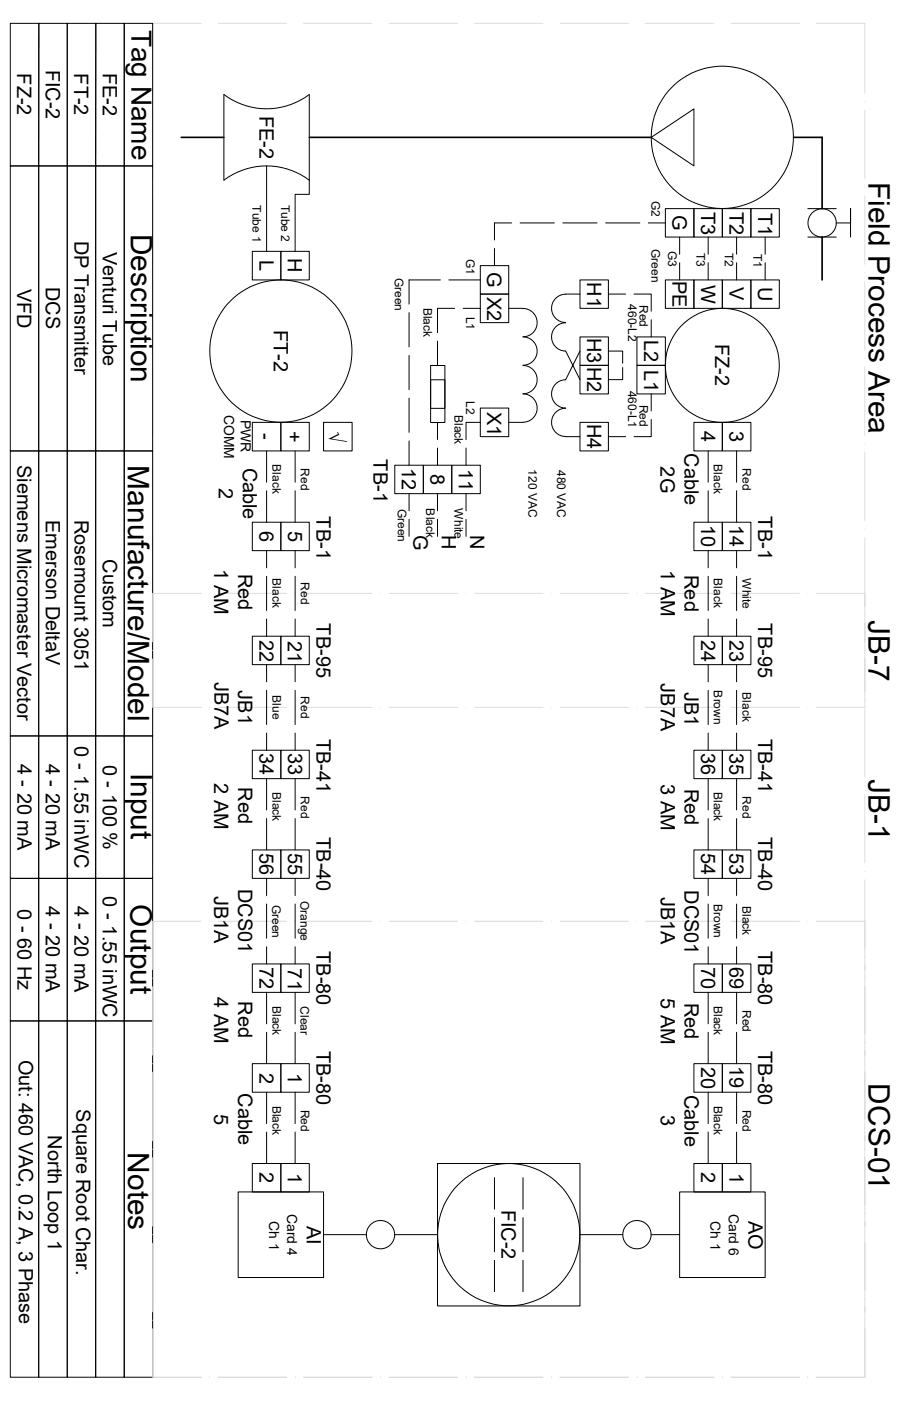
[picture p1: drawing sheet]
<svg xmlns="http://www.w3.org/2000/svg" width="279mm" height="432mm" viewBox="0 0 279 432" stroke-linecap="round" stroke-linejoin="round" font-family="sans-serif">
<path d="M251.8 7.2h14.9" fill="none" stroke="#dbdbdb" stroke-width=".31"/>
<g fill="#dbdbdb">
<path d="M249 7.2h.2z"/>
<path d="M249 7.2l.2 .1z"/>
</g>
<path d="M225.4 7.2h21.1" fill="none" stroke="#dbdbdb" stroke-width=".31"/>
<g fill="#dbdbdb">
<path d="M222.7 7.2h.1z"/>
<path d="M222.7 7.2l.1 .1z"/>
</g>
<path d="M199.1 7.2h21" fill="none" stroke="#dbdbdb" stroke-width=".31"/>
<g fill="#dbdbdb">
<path d="M196.3 7.2h.2z"/>
<path d="M196.3 7.2l.2 .1z"/>
</g>
<path d="M172.7 7.2h21.1" fill="none" stroke="#dbdbdb" stroke-width=".31"/>
<g fill="#dbdbdb">
<path d="M170 7.2h.1z"/>
<path d="M170 7.2l.1 .1z"/>
</g>
<path d="M146.3 7.2h21.1" fill="none" stroke="#dbdbdb" stroke-width=".31"/>
<g fill="#dbdbdb">
<path d="M143.6 7.2h.2z"/>
<path d="M143.6 7.2l.2 .1z"/>
</g>
<path d="M120 7.2h21.1" fill="none" stroke="#dbdbdb" stroke-width=".31"/>
<g fill="#dbdbdb">
<path d="M117.3 7.2h.1z"/>
<path d="M117.3 7.2l.1 .1z"/>
</g>
<path d="M93.6 7.2h21.1" fill="none" stroke="#dbdbdb" stroke-width=".31"/>
<g fill="#dbdbdb">
<path d="M90.9 7.2h.2z"/>
<path d="M90.9 7.2l.2 .1z"/>
</g>
<path d="M67.3 7.2h21" fill="none" stroke="#dbdbdb" stroke-width=".31"/>
<g fill="#dbdbdb">
<path d="M64.6 7.2h.1z"/>
<path d="M64.6 7.2l.1 .1z"/>
</g>
<g fill="none" stroke="#dbdbdb" stroke-width=".31">
<path d="M62 7.2h-14.9v21.5M47.1 31.4h.1M47.1 34v21.1M47.1 57.7h.1M47.1 60.4v21M47.1 86.7v21.1M47.1 84.1h.1M47.1 113.1v21.1M47.1 110.4h.1M47.1 139.4v21.1M47.1 136.8h.1M47.1 165.8v21.1"/>
<path d="M47.1 163.1h.1M47.1 192.1v21.1M47.1 189.5h.1M47.1 218.5v21.1M47.1 215.8h.1M47.1 244.8v21.1M47.1 242.2h.1M47.1 271.2v21.1M47.1 268.6h.1M47.1 297.5v21.1M47.1 294.9h.1M47.1 323.9v21.1"/>
<path d="M47.1 321.3h.1M47.1 350.2v21.1M47.1 347.6h.1M47.1 376.6v21.1M47.1 374h.1M47.1 402.9v21.6h14.9M47.1 400.3h.1"/>
</g>
<path d="M64.6 424.4l.1 .1z" fill="#dbdbdb"/>
<path d="M67.3 424.5h21" fill="none" stroke="#dbdbdb" stroke-width=".31"/>
<path d="M90.9 424.4l.2 .1z" fill="#dbdbdb"/>
<path d="M93.6 424.5h21.1" fill="none" stroke="#dbdbdb" stroke-width=".31"/>
<path d="M117.3 424.4l.1 .1z" fill="#dbdbdb"/>
<path d="M120 424.5h21.1" fill="none" stroke="#dbdbdb" stroke-width=".31"/>
<path d="M143.6 424.4l.2 .1z" fill="#dbdbdb"/>
<path d="M146.3 424.5h21.1" fill="none" stroke="#dbdbdb" stroke-width=".31"/>
<path d="M170 424.4l.1 .1z" fill="#dbdbdb"/>
<path d="M172.7 424.5h21.1" fill="none" stroke="#dbdbdb" stroke-width=".31"/>
<path d="M196.3 424.4l.2 .1z" fill="#dbdbdb"/>
<path d="M199.1 424.5h21" fill="none" stroke="#dbdbdb" stroke-width=".31"/>
<path d="M222.7 424.4l.1 .1z" fill="#dbdbdb"/>
<path d="M225.4 424.5h21.1" fill="none" stroke="#dbdbdb" stroke-width=".31"/>
<path d="M249 424.4l.2 .1z" fill="#dbdbdb"/>
<g fill="none" stroke="#dbdbdb" stroke-width=".31">
<path d="M266.7 7.2v21.5M266.7 34v21.1M266.7 31.4h.1M266.7 57.7h.1M266.7 60.4v21M266.7 86.7v21.1M266.7 84.1h.1M266.7 113.1v21.1M266.7 110.4h.1M266.7 139.4v21.1M266.7 136.8h.1M266.7 165.8v21.1"/>
<path d="M266.7 163.1h.1M266.7 192.1v21.1M266.7 189.5h.1M266.7 218.5v21.1M266.7 215.8h.1M266.7 244.8v21.1M266.7 242.2h.1M266.7 271.2v21.1M266.7 268.6h.1M62 283.9h-14.9v14.9M64.6 283.9h.1M67.3 283.9h21"/>
<path d="M91 283.9h.1M93.6 283.9h21.1M117.3 283.9h.1M120 283.9h21.1M143.7 283.9h.1M146.3 283.9h21.1M170.1 283.9h.1M172.7 283.9h21.1M196.4 283.9h.1M199.1 283.9h21M222.8 283.9h.1M225.4 283.9h21.1"/>
<path d="M249.1 283.9h.1M251.8 283.9h14.9M266.7 297.5v21.1M266.7 294.9h.1M47.1 301.5h.1M47.1 304.1v21.1M47.1 330.5v21.1M47.1 327.8h.1M266.7 323.9v21.1M266.7 321.3h.1M47.1 356.8v21.1M47.1 354.2h.1"/>
<path d="M266.7 350.2v21.1M266.7 347.6h.1M266.7 376.6v21.1M266.7 374h.1M47.1 383.2v21.1M47.1 380.5h.1M47.1 409.5v15h14.9M47.1 406.9h.1M266.7 402.9v21.6h-14.9M266.7 400.3h.1"/>
</g>
<g fill="none" stroke="#000" stroke-width=".31">
<path d="M3.2 7.2h8.8l-.1 43.9h-8.7zM12 7.2h8.7v43.9h-8.8zM20.7 7.2h8.8v43.9h-8.8zM29.5 7.2h8.8v43.9h-8.8zM38.3 7.2h8.8v43.9h-8.8zM69 29.1a21.9 21.9 0 0 0 26.4 0v26.4a22 22 0 0 0-26.4 0zM3.2 51.1h8.7v87.9h-8.7zM11.9 51.1h8.8v87.9h-8.8zM20.7 51.1h8.8v87.9h-8.8zM29.5 51.1h8.8v87.9h-8.8zM38.3 51.1h8.8v87.9h-8.8zM200.8 42.3l13.2-8.7v17.5z"/>
<path d="M214 64.3h8.8v8.8h-8.8zM218.4 73.1v5.3M222.8 64.3h8.8v8.8h-8.8zM227.2 73.1v5.3M231.6 64.3h8.7v8.8h-8.7zM236 73.1v5.3M134.9 95h5.3M142.8 95h5.3M156.9 95l4.4 .1a4.4 4.4 0 0 1 4.4 4.3 4.4 4.4 0 0 1-4.4 4.4M174.5 99.5a4.4 4.4 0 0 0-4.4 4.3 4.4 4.4 0 0 0 4.4 4.4l4.4 8.8M178.9 90.6l-4.4 .1a4.4 4.4 0 0 0-4.4 4.3 4.4 4.4 0 0 0 4.4 4.4M187.6 90.6h5.3"/>
<path d="M195.5 90.6h5.3v5.3M200.8 98.6v5.2M214 86.3h8.8v8.7h-8.8zM218.4 81v5.3M222.8 86.3h8.8v8.7h-8.8zM227.2 81v5.3M231.6 86.3h8.7v8.7h-8.7zM236 81v5.3M132.8 112.6h4.4v17.6h-4.4zM132.8 117.1h4.4v8.8h-4.4zM161.3 112.6a4.4 4.4 0 0 1 4.4 4.4 4.4 4.4 0 0 1-4.4 4.4M161.3 103.8a4.4 4.4 0 0 1 4.4 4.4 4.4 4.4 0 0 1-4.4 4.4"/>
<path d="M178.9 108.2l-4.4 8.9a4.4 4.4 0 0 0-4.4 4.3 4.4 4.4 0 0 0 4.4 4.4M187.6 108.2h4.4v3.8M192 113.3v3.7h-4.4M196.4 112.6h8.8v8.8h-8.8zM196.4 103.8h8.8v8.8h-8.8zM3.2 139h8.7v87.8h-8.7zM11.9 139h8.8v87.8h-8.8zM20.7 139h8.8v87.8h-8.8zM29.5 139h8.8v87.8h-8.8zM38.3 139h8.8v87.8h-8.8zM77.8 130.2h8.8v8.8h-8.8zM86.6 130.2h8.8v8.8h-8.8z"/>
<path d="M161.3 121.4a4.4 4.4 0 0 1 4.4 4.4 4.4 4.4 0 0 1-4.4 4.3l-4.4 .1M174.5 125.8a4.4 4.4 0 0 0-4.4 4.4 4.4 4.4 0 0 0 4.4 4.3M174.5 134.6h4.4M187.6 134.6h5.3M200.8 129.3v5.3h-5.3M200.8 121.4v5.3M214 130.2h8.8v8.8h-8.8zM222.8 130.2h8.8v8.8h-8.8zM77.8 161h8.8v8.7h-8.8zM86.6 161h8.8v8.7h-8.8zM214 161h8.8v8.7h-8.8zM222.8 161h8.8v8.7h-8.8z"/>
<path d="M77.8 196.1h8.8v8.8h-8.8zM86.6 196.1h8.8v8.8h-8.8zM214 196.1h8.8v8.8h-8.8zM222.8 196.1h8.8v8.8h-8.8zM3.2 226.8h8.7v43.9h-8.7zM11.9 226.8h8.8v43.9h-8.8zM20.7 226.8h8.8v43.9h-8.8zM29.5 226.8h8.8v43.9h-8.8zM38.3 226.8h8.8v43.9h-8.8zM77.8 231.2h8.8v8.8h-8.8zM86.6 231.2h8.8v8.8h-8.8zM214 231.2h8.8v8.8h-8.8z"/>
<path d="M222.8 231.2h8.8v8.8h-8.8zM3.2 270.7h8.7v44h-8.7zM11.9 270.7h8.8v44h-8.8zM20.7 270.7h8.8v44h-8.8zM29.5 270.7h8.8v44h-8.8zM38.3 270.7h8.8v44h-8.8zM77.8 262h8.8v8.7h-8.8zM86.6 262h8.8v8.7h-8.8zM214 262h8.8v8.7h-8.8zM222.8 262h8.8v8.7h-8.8zM77.8 297.1h8.8v8.8h-8.8zM86.6 297.1h8.8v8.8h-8.8z"/>
<path d="M214 297.1h8.8v8.8h-8.8zM222.8 297.1h8.8v8.8h-8.8zM3.2 314.7h8.7v109.8h-8.7zM11.9 314.7h8.8v109.8h-8.8zM20.7 314.7h8.8v109.8h-8.8zM29.5 314.7h8.8v109.8h-8.8zM38.3 314.7h8.8v109.8h-8.8zM73.4 367.4h26.4v26.3h-26.4zM209.6 367.4h26.4v26.3h-26.4z"/>
<circle cx="222.8" cy="42.3" r="21.9"/>
<circle cx="86.6" cy="108.2" r="21.9"/>
<circle cx="156.9" cy="380.5" r="21.9"/>
</g>
<path d="M64.6 424.4l.1 .1z" fill="#dbdbdb"/>
<path d="M67.3 424.5h21" fill="none" stroke="#dbdbdb" stroke-width=".31"/>
<path d="M90.9 424.4l.2 .1z" fill="#dbdbdb"/>
<path d="M93.6 424.5h21.1" fill="none" stroke="#dbdbdb" stroke-width=".31"/>
<path d="M117.3 424.4l.1 .1z" fill="#dbdbdb"/>
<path d="M120 424.5h21.1" fill="none" stroke="#dbdbdb" stroke-width=".31"/>
<path d="M143.6 424.4l.2 .1z" fill="#dbdbdb"/>
<path d="M146.3 424.5h21.1" fill="none" stroke="#dbdbdb" stroke-width=".31"/>
<path d="M170 424.4l.1 .1z" fill="#dbdbdb"/>
<path d="M172.7 424.5h21.1" fill="none" stroke="#dbdbdb" stroke-width=".31"/>
<path d="M196.3 424.4l.2 .1z" fill="#dbdbdb"/>
<path d="M199.1 424.5h21" fill="none" stroke="#dbdbdb" stroke-width=".31"/>
<path d="M222.7 424.4l.1 .1z" fill="#dbdbdb"/>
<path d="M225.4 424.5h21.1" fill="none" stroke="#dbdbdb" stroke-width=".31"/>
<path d="M249 424.4l.2 .1z" fill="#dbdbdb"/>
<g fill="none" stroke="#dbdbdb" stroke-width=".31">
<path d="M62 182.9h-14.9v14.9M64.6 182.9h.1M67.3 182.9h21M91 182.9h.1M93.6 182.9h21.1M117.3 182.9h.1M120 182.9h21.1M143.7 182.9h.1M146.3 182.9h21.1M170.1 182.9h.1M172.7 182.9h21.1M196.4 182.9h.1"/>
<path d="M199.1 182.9h21M222.8 182.9h.1M225.4 182.9h21.1M249.1 182.9h.1M251.8 182.9h14.9v14.9M47.1 203.1v14.9h14.9M47.1 200.4h.1M64.6 218h.1M67.3 218h21M91 218h.1M93.6 218h21.1M117.3 218h.1"/>
<path d="M120 218h21.1M143.7 218h.1M146.3 218h21.1M170.1 218h.1M172.7 218h21.1M196.4 218h.1M199.1 218h21M222.8 218h.1M225.4 218h21.1M249.1 218h.1M266.7 203.1v14.9h-14.9M266.7 200.4h.1"/>
<path d="M266.7 283.9v14.9M266.7 304.1v21.1M266.7 301.5h.1M266.7 330.5v21.1M266.7 327.8h.1M266.7 356.8v21.1M266.7 354.2h.1M266.7 383.2v21.1M266.7 380.5h.1M266.7 409.5v15h-14.9M266.7 406.9h.1"/>
</g>
<g fill="none" stroke="#000" stroke-width=".31">
<path d="M82.2 51.1v26.4M95.4 55.5v4.4h-4.4v17.6M77.8 77.5h8.8v8.8h-8.8zM86.6 77.5h8.8v8.8h-8.8zM152.5 76.6v5.3M157.8 68.7h-5.3v5.3M160.4 68.7h10.5M173.6 68.7h10.5M186.8 68.7h10.5M199.9 68.7h5.3M205.2 64.3h8.8v8.8h-8.8zM209.6 73.1v5.3"/>
<path d="M249.1 64.3h8.8M249.1 73.1h8.8M257.9 68.7h4.4v-4.4v8.8M126.2 96.4v10.5M134.9 95v7.5M135.8 86.3h-9.6v7.4M138.4 86.3h9.7M148.1 90.6h8.8v8.8h-8.8zM148.1 81.9h8.8v8.7h-8.8zM178.9 86.3h8.7v8.7h-8.7zM205.2 86.3h8.8v8.7h-8.8zM209.6 81v5.3"/>
<path d="M126.2 109.6v10.5M134.9 105.2v7.4M178.9 103.8h8.7v8.8h-8.7zM178.9 112.6h8.7v8.8h-8.7zM82.2 139v9.6M91 139v9.6M99.8 130.2h8.8v8.8h-8.8zM126.2 122.7v10.6M126.2 135.9v7.5M134.9 130.2v5.3M134.9 138.1v5.3M143.7 138.1v5.3"/>
<path d="M148.1 125.8h8.8v8.8h-8.8zM148.1 130.2h-4.4v5.3M178.9 130.2h8.7v8.8h-8.7zM218.4 139v9.6M227.2 139v9.6M82.2 151.3v9.7M91 151.3v9.7M121.8 143.4h8.8v8.7h-8.8zM126.2 152.1v5.3M130.6 143.4h8.7v8.7h-8.7zM134.9 152.1v5.3M139.3 143.4h8.8v8.7h-8.8z"/>
<path d="M143.7 152.1v5.3M218.4 151.3v9.7M227.2 151.3v9.7M82.2 169.7v5.3M82.2 177.6v10.6M91 169.7v5.3M91 177.6v10.6M126.2 160.1v5.2M134.9 160.1v5.2M143.7 160.1v5.2M218.4 169.7v5.3M218.4 177.6v10.6"/>
<path d="M227.2 169.7v5.3M227.2 177.6v10.6M82.2 190.8v5.3M91 190.8v5.3M218.4 190.8v5.3M227.2 190.8v5.3M82.2 204.9v5.2M82.2 212.8v10.5M91 204.9v5.2M91 212.8v10.5M218.4 204.9v5.2M218.4 212.8v10.5"/>
<path d="M227.2 204.9v5.2M227.2 212.8v10.5M82.2 225.9v5.3M82.2 240v9.6M91 225.9v5.3M91 240v9.6M218.4 225.9v5.3M218.4 240v9.6M227.2 225.9v5.3M227.2 240v9.6M82.2 252.3v9.7M91 252.3v9.7"/>
<path d="M218.4 252.3v9.7M227.2 252.3v9.7M82.2 270.7v5.3M82.2 278.6v10.6M91 270.7v5.3M91 278.6v10.6M218.4 270.7v5.3M218.4 278.6v10.6M227.2 270.7v5.3M227.2 278.6v10.6M82.2 291.8v5.3M91 291.8v5.3"/>
<path d="M218.4 291.8v5.3M227.2 291.8v5.3M82.2 305.9v9.7M82.2 318.2v9.6M91 305.9v9.7M91 318.2v9.6M218.4 305.9v9.7M218.4 318.2v9.6M227.2 305.9v9.7M227.2 318.2v9.6M77.8 327.8h8.8v8.8h-8.8zM82.2 336.6v9.7"/>
<path d="M86.6 327.8h8.8v8.8h-8.8zM91 336.6v9.7M214 327.8h8.8v8.8h-8.8zM218.4 336.6v9.7M222.8 327.8h8.8v8.8h-8.8zM227.2 336.6v9.7M77.8 358.6h8.8v8.8h-8.8zM82.2 348.9v9.7M86.6 358.6h8.8v8.8h-8.8zM91 348.9v9.7M134.9 358.6h44v43.9h-44zM214 358.6h8.8v8.8h-8.8z"/>
<path d="M218.4 348.9v9.7M222.8 358.6h8.8v8.8h-8.8zM227.2 348.9v9.7M152.5 363v9.7M152.5 375.3v10.5M161.3 363v9.7M161.3 375.3v10.5M99.8 380.5h13.2M121.8 380.5h13.1M152.5 388.5v9.6M161.3 388.5v9.6M178.9 380.5h13.1"/>
<path d="M200.8 380.5h8.8"/>
<circle cx="253.5" cy="68.7" r="4.4"/>
<circle cx="222.8" cy="112.6" r="17.6"/>
<circle cx="117.4" cy="380.5" r="4.4"/>
<circle cx="196.4" cy="380.5" r="4.4"/>
</g>
<path d="M55.9 42.3h13.1M95.4 42.3h105.4M244.7 42.3h8.8v22M253.5 73.1v13.2" fill="none" stroke="#000" stroke-width=".51"/>
<g font-size="9.2">
<text x="267.8" y="56" transform="rotate(90 267.8 56)">Field Process Area</text>
<text x="40.3" y="72" transform="rotate(90 40.3 72)">Description</text>
<text x="39.4" y="143.5" transform="rotate(90 39.4 143.5)">Manufacture/Model</text>
<text x="267.8" y="191.1" transform="rotate(90 267.8 191.1)">JB-7</text>
<text x="40.3" y="238.2" transform="rotate(90 40.3 238.2)">Input</text>
<text x="267.8" y="240" transform="rotate(90 267.8 240)">JB-1</text>
<text x="40.3" y="278.7" transform="rotate(90 40.3 278.7)">Output</text>
<text x="267.8" y="333.9" transform="rotate(90 267.8 333.9)">DCS-01</text>
<text x="39.5" y="355.2" transform="rotate(90 39.5 355.2)">Notes</text>
</g>
<text font-size="8.6" x="40.5" y="9.2" transform="rotate(90 40.5 9.2)">Tag Name</text>
<g font-size="6.1">
<text x="5.3" y="22.6" transform="rotate(90 5.3 22.6)">FZ-2</text>
<text x="14.1" y="21.4" transform="rotate(90 14.1 21.4)">FIC-2</text>
<text x="22.9" y="22.6" transform="rotate(90 22.9 22.6)">FT-2</text>
<text x="31.7" y="22.4" transform="rotate(90 31.7 22.4)">FE-2</text>
<text x="80" y="35.6" transform="rotate(90 80 35.6)">FE-2</text>
<text x="216.2" y="65.2" transform="rotate(90 216.2 65.2)">T3</text>
<text x="225" y="65.2" transform="rotate(90 225 65.2)">T2</text>
<text x="233.8" y="65.6" transform="rotate(90 233.8 65.6)">T1</text>
<text x="207.4" y="66.3" transform="rotate(90 207.4 66.3)">G</text>
<text x="22.9" y="74.1" transform="rotate(90 22.9 74.1)">DP Transmitter</text>
<text x="31.7" y="77.6" transform="rotate(90 31.7 77.6)">Venturi Tube</text>
<text x="80" y="80.1" transform="rotate(90 80 80.1)">L</text>
<text x="88.8" y="79.7" transform="rotate(90 88.8 79.7)">H</text>
<text x="150.3" y="83.9" transform="rotate(90 150.3 83.9)">G</text>
<text x="5.3" y="89.1" transform="rotate(90 5.3 89.1)">VFD</text>
<text x="14.1" y="88.5" transform="rotate(90 14.1 88.5)">DCS</text>
<text x="181.1" y="87" transform="rotate(90 181.1 87)">H1</text>
<text x="207.4" y="86.5" transform="rotate(90 207.4 86.5)">PE</text>
<text x="216.2" y="87.8" transform="rotate(90 216.2 87.8)">W</text>
<text x="225" y="88.6" transform="rotate(90 225 88.6)">V</text>
<text x="233.8" y="88.4" transform="rotate(90 233.8 88.4)">U</text>
<text x="150.3" y="91.4" transform="rotate(90 150.3 91.4)">X2</text>
<text x="84.4" y="101.6" transform="rotate(90 84.4 101.6)">FT-2</text>
<text x="181.1" y="104.2" transform="rotate(90 181.1 104.2)">H3</text>
<text x="198.6" y="104.7" transform="rotate(90 198.6 104.7)">L2</text>
<text x="220.6" y="106" transform="rotate(90 220.6 106)">FZ-2</text>
<text x="181.1" y="113" transform="rotate(90 181.1 113)">H2</text>
<text x="198.6" y="113.9" transform="rotate(90 198.6 113.9)">L1</text>
<text x="150.3" y="127" transform="rotate(90 150.3 127)">X1</text>
<text x="181.1" y="130.6" transform="rotate(90 181.1 130.6)">H4</text>
<text x="80" y="133.6" transform="rotate(90 80 133.6)">-</text>
<text x="88.8" y="132.8" transform="rotate(90 88.8 132.8)">+</text>
<text x="101.5" y="132.8" transform="rotate(90 101.5 132.8)">√</text>
<text x="216.2" y="133" transform="rotate(90 216.2 133)">4</text>
<text x="225" y="132.9" transform="rotate(90 225 132.9)">3</text>
<text x="5.3" y="143.3" transform="rotate(90 5.3 143.3)">Siemens Micromaster Vector</text>
<text x="115.1" y="141.6" transform="rotate(90 115.1 141.6)">TB-1</text>
<text x="203.7" y="143.8" transform="rotate(90 203.7 143.8)">2G</text>
<text x="211.1" y="139.7" transform="rotate(90 211.1 139.7)">Cable</text>
<text x="74.9" y="144.1" transform="rotate(90 74.9 144.1)">Cable</text>
<text x="124" y="144.2" transform="rotate(90 124 144.2)">12</text>
<text x="132.8" y="146" transform="rotate(90 132.8 146)">8</text>
<text x="141.5" y="144.6" transform="rotate(90 141.5 144.6)">11</text>
<text x="67.5" y="150.5" transform="rotate(90 67.5 150.5)">2</text>
<text x="14.2" y="160.3" transform="rotate(90 14.2 160.3)">Emerson DeltaV</text>
<text x="23" y="160.2" transform="rotate(90 23 160.2)">Rosemount 3051</text>
<text x="97.6" y="159.2" transform="rotate(90 97.6 159.2)">TB-1</text>
<text x="216.2" y="161.7" transform="rotate(90 216.2 161.7)">10</text>
<text x="225" y="161.7" transform="rotate(90 225 161.7)">14</text>
<text x="233.8" y="159.2" transform="rotate(90 233.8 159.2)">TB-1</text>
<text x="80.1" y="163.7" transform="rotate(90 80.1 163.7)">6</text>
<text x="88.9" y="163.6" transform="rotate(90 88.9 163.6)">5</text>
<text x="127.5" y="164.8" transform="rotate(90 127.5 164.8)">G</text>
<text x="136.3" y="165" transform="rotate(90 136.3 165)">H</text>
<text x="145" y="165" transform="rotate(90 145 165)">N</text>
<text x="31.7" y="172.4" transform="rotate(90 31.7 172.4)">Custom</text>
<text x="66.1" y="175.2" transform="rotate(90 66.1 175.2)">1 AM</text>
<text x="73.5" y="176.8" transform="rotate(90 73.5 176.8)">Red</text>
<text x="203.7" y="175.6" transform="rotate(90 203.7 175.6)">1 AM</text>
<text x="211.1" y="177.2" transform="rotate(90 211.1 177.2)">Red</text>
<text x="80" y="197.1" transform="rotate(90 80 197.1)">22</text>
<text x="88.8" y="197.5" transform="rotate(90 88.8 197.5)">21</text>
<text x="97.6" y="192.2" transform="rotate(90 97.6 192.2)">TB-95</text>
<text x="216.2" y="197.1" transform="rotate(90 216.2 197.1)">24</text>
<text x="225" y="197.1" transform="rotate(90 225 197.1)">23</text>
<text x="233.8" y="192.2" transform="rotate(90 233.8 192.2)">TB-95</text>
<text x="66.1" y="210.2" transform="rotate(90 66.1 210.2)">JB7A</text>
<text x="73.5" y="212.8" transform="rotate(90 73.5 212.8)">JB1</text>
<text x="203.7" y="210.6" transform="rotate(90 203.7 210.6)">JB7A</text>
<text x="211.1" y="213.2" transform="rotate(90 211.1 213.2)">JB1</text>
<text x="97.6" y="227.8" transform="rotate(90 97.6 227.8)">TB-41</text>
<text x="233.8" y="227.8" transform="rotate(90 233.8 227.8)">TB-41</text>
<text x="22.9" y="230" transform="rotate(90 22.9 230)">0 - 1.55 inWC</text>
<text x="80.1" y="232.2" transform="rotate(90 80.1 232.2)">34</text>
<text x="88.9" y="232.2" transform="rotate(90 88.9 232.2)">33</text>
<text x="216.2" y="232.2" transform="rotate(90 216.2 232.2)">36</text>
<text x="225" y="232.2" transform="rotate(90 225 232.2)">35</text>
<text x="5.4" y="235.4" transform="rotate(90 5.4 235.4)">4 - 20 mA</text>
<text x="14.2" y="235.4" transform="rotate(90 14.2 235.4)">4 - 20 mA</text>
<text x="31.7" y="235.7" transform="rotate(90 31.7 235.7)">0 - 100 %</text>
<text x="66.1" y="241.3" transform="rotate(90 66.1 241.3)">2 AM</text>
<text x="73.5" y="242.7" transform="rotate(90 73.5 242.7)">Red</text>
<text x="203.8" y="241.7" transform="rotate(90 203.8 241.7)">3 AM</text>
<text x="211.1" y="243.1" transform="rotate(90 211.1 243.1)">Red</text>
<text x="80.1" y="262.9" transform="rotate(90 80.1 262.9)">56</text>
<text x="88.9" y="262.9" transform="rotate(90 88.9 262.9)">55</text>
<text x="97.6" y="258.1" transform="rotate(90 97.6 258.1)">TB-40</text>
<text x="216.2" y="263" transform="rotate(90 216.2 263)">54</text>
<text x="225" y="262.9" transform="rotate(90 225 262.9)">53</text>
<text x="233.8" y="258.1" transform="rotate(90 233.8 258.1)">TB-40</text>
<text x="73.5" y="273.9" transform="rotate(90 73.5 273.9)">DCS01</text>
<text x="211.1" y="274.4" transform="rotate(90 211.1 274.4)">DCS01</text>
<text x="5.4" y="280.2" transform="rotate(90 5.4 280.2)">0 - 60 Hz</text>
<text x="14.2" y="279.4" transform="rotate(90 14.2 279.4)">4 - 20 mA</text>
<text x="22.9" y="279.4" transform="rotate(90 22.9 279.4)">4 - 20 mA</text>
<text x="31.7" y="276.1" transform="rotate(90 31.7 276.1)">0 - 1.55 inWC</text>
<text x="66.1" y="276.1" transform="rotate(90 66.1 276.1)">JB1A</text>
<text x="203.7" y="276.5" transform="rotate(90 203.7 276.5)">JB1A</text>
<text x="97.6" y="293.2" transform="rotate(90 97.6 293.2)">TB-80</text>
<text x="233.8" y="293.2" transform="rotate(90 233.8 293.2)">TB-80</text>
<text x="80" y="298.1" transform="rotate(90 80 298.1)">72</text>
<text x="88.8" y="298.5" transform="rotate(90 88.8 298.5)">71</text>
<text x="216.2" y="298.1" transform="rotate(90 216.2 298.1)">70</text>
<text x="225" y="298.1" transform="rotate(90 225 298.1)">69</text>
<text x="66.1" y="307.3" transform="rotate(90 66.1 307.3)">4 AM</text>
<text x="73.4" y="308.6" transform="rotate(90 73.4 308.6)">Red</text>
<text x="203.8" y="307.6" transform="rotate(90 203.8 307.6)">5 AM</text>
<text x="211.1" y="309" transform="rotate(90 211.1 309)">Red</text>
<text x="97.6" y="323.9" transform="rotate(90 97.6 323.9)">TB-80</text>
<text x="233.8" y="323.9" transform="rotate(90 233.8 323.9)">TB-80</text>
<text x="5.8" y="326.6" transform="rotate(90 5.8 326.6)">Out: 460 VAC, 0.2 A, 3 Phase</text>
<text x="216.2" y="328.9" transform="rotate(90 216.2 328.9)">20</text>
<text x="225" y="328.6" transform="rotate(90 225 328.6)">19</text>
<text x="80" y="330.6" transform="rotate(90 80 330.6)">2</text>
<text x="88.8" y="330.8" transform="rotate(90 88.8 330.8)">1</text>
<text x="23.5" y="341.9" transform="rotate(90 23.5 341.9)">Square Root Char.</text>
<text x="73.4" y="336.9" transform="rotate(90 73.4 336.9)">Cable</text>
<text x="211.1" y="337.4" transform="rotate(90 211.1 337.4)">Cable</text>
<text x="66.1" y="343.3" transform="rotate(90 66.1 343.3)">5</text>
<text x="203.7" y="343.7" transform="rotate(90 203.7 343.7)">3</text>
<text x="14.7" y="350" transform="rotate(90 14.7 350)">North Loop 1</text>
<text x="80" y="361.4" transform="rotate(90 80 361.4)">2</text>
<text x="88.8" y="361.5" transform="rotate(90 88.8 361.5)">1</text>
<text x="216.2" y="361.4" transform="rotate(90 216.2 361.4)">2</text>
<text x="225" y="361.5" transform="rotate(90 225 361.5)">1</text>
<text x="94.7" y="377.9" transform="rotate(90 94.7 377.9)">AI</text>
<text x="154.7" y="372.8" transform="rotate(90 154.7 372.8)">FIC-2</text>
<text x="230.8" y="376.3" transform="rotate(90 230.8 376.3)">AO</text>
</g>
<g font-size="4.3">
<text x="69.1" y="127.8" transform="rotate(90 69.1 127.8)">COMM</text>
<text x="74.3" y="129.4" transform="rotate(90 74.3 129.4)">PWR</text>
<text x="83" y="376.3" transform="rotate(90 83 376.3)">Ch 1</text>
<text x="88.6" y="374.1" transform="rotate(90 88.6 374.1)">Card 4</text>
<text x="219.1" y="376.3" transform="rotate(90 219.1 376.3)">Ch 1</text>
<text x="224.7" y="374.1" transform="rotate(90 224.7 374.1)">Card 6</text>
</g>
<g font-size="3.7">
<text x="77.9" y="63.2" transform="rotate(90 77.9 63.2)">Tube 1</text>
<text x="86.7" y="63" transform="rotate(90 86.7 63)">Tube 2</text>
<text x="200.9" y="61.9" transform="rotate(90 200.9 61.9)">G2</text>
<text x="200.9" y="76.8" transform="rotate(90 200.9 76.8)">Green</text>
<text x="206" y="77.3" transform="rotate(90 206 77.3)">G3</text>
<text x="214.8" y="77.9" transform="rotate(90 214.8 77.9)">T3</text>
<text x="223.6" y="77.9" transform="rotate(90 223.6 77.9)">T2</text>
<text x="143.8" y="79.7" transform="rotate(90 143.8 79.7)">G1</text>
<text x="232.3" y="78.2" transform="rotate(90 232.3 78.2)">T1</text>
<text x="121.8" y="85.6" transform="rotate(90 121.8 85.6)">Green</text>
<text x="130.6" y="94.8" transform="rotate(90 130.6 94.8)">Black</text>
<text x="193.8" y="93.8" transform="rotate(90 193.8 93.8)">460-L2</text>
<text x="197.2" y="94" transform="rotate(90 197.2 94)">Red</text>
<text x="143.7" y="97.6" transform="rotate(90 143.7 97.6)">L1</text>
<text x="143.7" y="123.7" transform="rotate(90 143.7 123.7)">L2</text>
<text x="193.8" y="120.4" transform="rotate(90 193.8 120.4)">460-L1</text>
<text x="197.2" y="124.7" transform="rotate(90 197.2 124.7)">Red</text>
<text x="140.2" y="127.9" transform="rotate(90 140.2 127.9)">Black</text>
<text x="84" y="143.1" transform="rotate(90 84 143.1)">Black</text>
<text x="220.1" y="143.1" transform="rotate(90 220.1 143.1)">Black</text>
<text x="92.8" y="144.4" transform="rotate(90 92.8 144.4)">Red</text>
<text x="163" y="144.7" transform="rotate(90 163 144.7)">120 VAC</text>
<text x="171.8" y="144.8" transform="rotate(90 171.8 144.8)">480 VAC</text>
<text x="228.9" y="144.4" transform="rotate(90 228.9 144.4)">Red</text>
<text x="122.6" y="156.8" transform="rotate(90 122.6 156.8)">Green</text>
<text x="131.4" y="156.7" transform="rotate(90 131.4 156.7)">Black</text>
<text x="140.2" y="156.7" transform="rotate(90 140.2 156.7)">White</text>
<text x="84" y="178.3" transform="rotate(90 84 178.3)">Black</text>
<text x="92.8" y="179.5" transform="rotate(90 92.8 179.5)">Red</text>
<text x="220.1" y="178.3" transform="rotate(90 220.1 178.3)">Black</text>
<text x="228.9" y="178.2" transform="rotate(90 228.9 178.2)">White</text>
<text x="84" y="214.3" transform="rotate(90 84 214.3)">Blue</text>
<text x="92.8" y="214.6" transform="rotate(90 92.8 214.6)">Red</text>
<text x="220.1" y="212.8" transform="rotate(90 220.1 212.8)">Brown</text>
<text x="228.9" y="213.4" transform="rotate(90 228.9 213.4)">Black</text>
<text x="84" y="244.1" transform="rotate(90 84 244.1)">Black</text>
<text x="92.8" y="245.4" transform="rotate(90 92.8 245.4)">Red</text>
<text x="220.1" y="244.1" transform="rotate(90 220.1 244.1)">Black</text>
<text x="228.9" y="245.4" transform="rotate(90 228.9 245.4)">Red</text>
<text x="83.9" y="278.8" transform="rotate(90 83.9 278.8)">Green</text>
<text x="92.7" y="277.7" transform="rotate(90 92.7 277.7)">Orange</text>
<text x="220.1" y="278.7" transform="rotate(90 220.1 278.7)">Brown</text>
<text x="228.9" y="279.3" transform="rotate(90 228.9 279.3)">Black</text>
<text x="84" y="310.1" transform="rotate(90 84 310.1)">Black</text>
<text x="92.7" y="310.1" transform="rotate(90 92.7 310.1)">Clear</text>
<text x="220.1" y="310.1" transform="rotate(90 220.1 310.1)">Black</text>
<text x="228.9" y="311.3" transform="rotate(90 228.9 311.3)">Red</text>
<text x="84" y="340.8" transform="rotate(90 84 340.8)">Black</text>
<text x="220.1" y="340.8" transform="rotate(90 220.1 340.8)">Black</text>
<text x="92.8" y="342" transform="rotate(90 92.8 342)">Red</text>
<text x="228.9" y="342" transform="rotate(90 228.9 342)">Red</text>
</g>
</svg>
